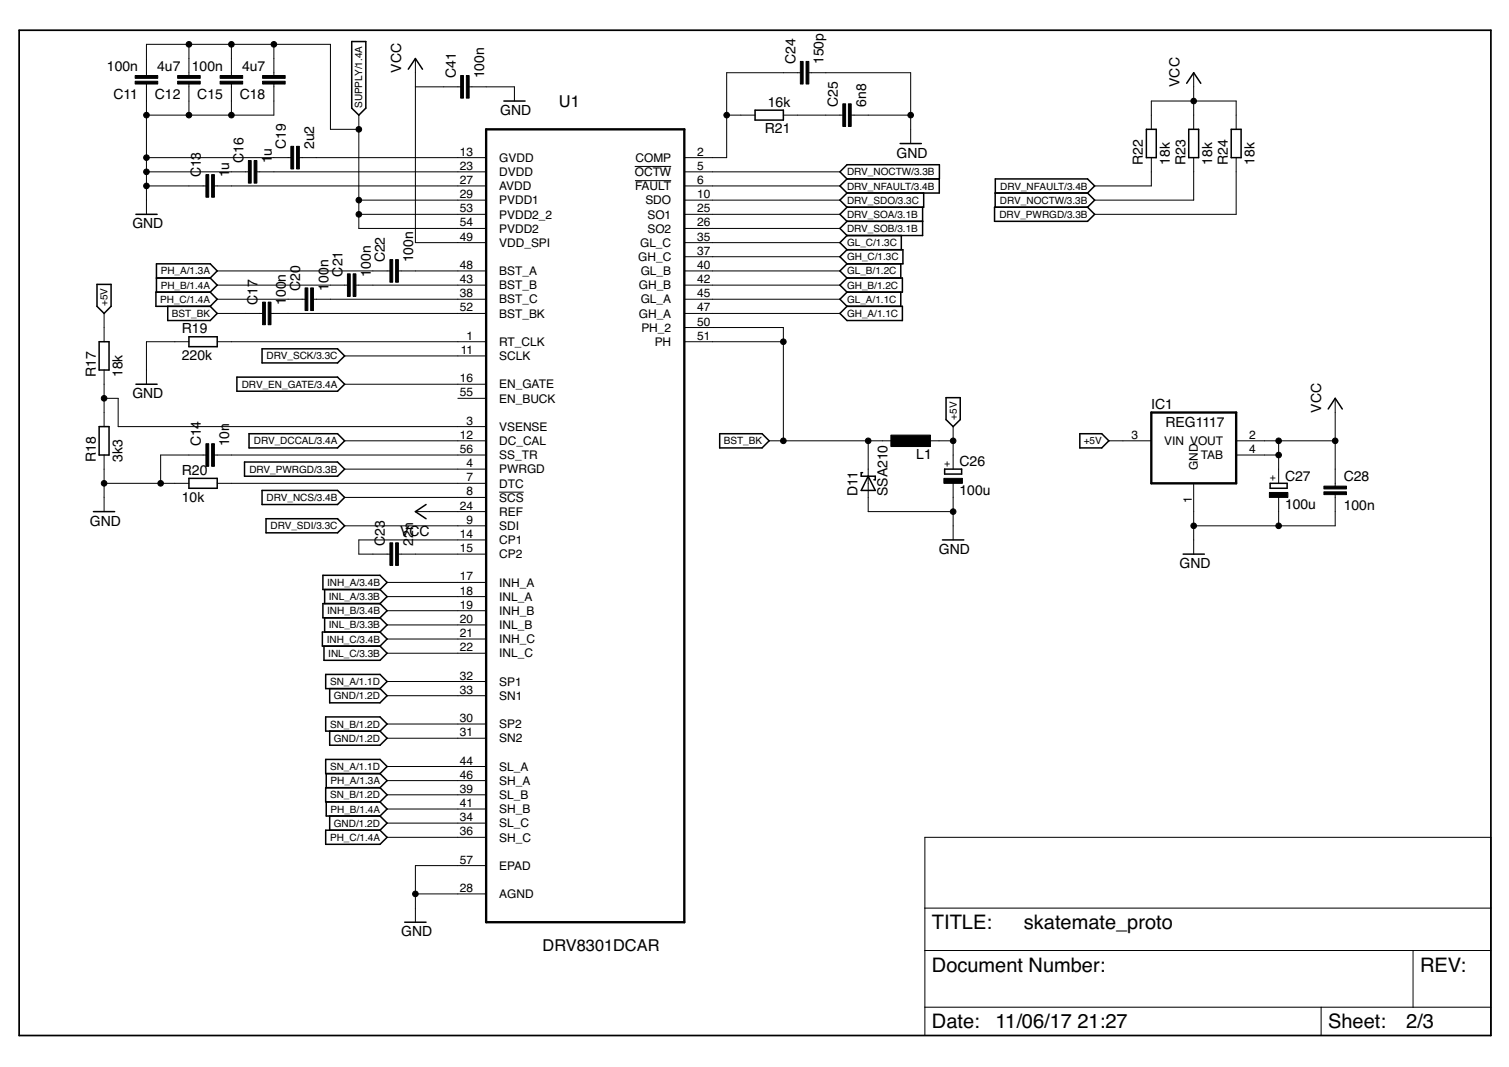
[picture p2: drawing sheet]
<svg xmlns="http://www.w3.org/2000/svg" width="297mm" height="210mm" viewBox="0 0 297 210" stroke-linecap="round" stroke-linejoin="round" font-family="sans-serif">
<g fill="none" stroke="#000" stroke-width=".2">
<path d="M28.8 14.9v-6.2h36.2v16.7h5.6M28.8 16.5v25.7M37.2 8.7v6.2M37.2 16.5v6.1M45.6 8.7v6.2M45.6 16.5v6.1M53.9 8.7v6.2M53.9 16.5v6.1h-25.1M81.8 11.5v36.2h13.9M81.8 17.1h8.9M92.4 17.1h8.9v2.8M157.5 14.3h-14.5v16.7h-8.3"/>
<path d="M159.2 14.3h20.1v13.9M235 14.3v11.1M28.8 31h28.5M28.8 33.8h20.1M28.8 36.6h11.7M42.2 36.6h53.5M50.6 33.8h45.1M58.9 31h36.8M70.6 39.4h25.1M70.6 22.6v22.3h25.1M124.9 32.7h7.2M125 35.5h7.1"/>
<path d="M134.7 33.8h30.6M134.7 36.6h30.6M134.7 39.4h30.6M143 22.6h5.6M154.2 22.6h11.7M167.6 22.6h11.7M226.6 31v5.6h-11.1M226.6 25.4v-5.5h16.7v5.5M235 31v8.4h-19.5M243.3 31v11.2h-27.8M42.8 53.3h34M42.8 56.1h25.6"/>
<path d="M42.8 58.9h17.2M61.7 58.9h34M70.1 56.1h25.6M70.6 42.2h25.1M78.4 53.3h17.3M134.7 42.2h30.6M134.7 44.9h30.6M134.7 47.7h30.6M134.7 53.3h30.6M134.7 56.1h30.6M134.7 58.9h30.6M134.7 50.5h30.6"/>
<path d="M20.5 78.4h2.8v5.5h72.4M20.5 61.7v5.5M20.5 72.8v11.1M37.2 67.2h-8.4v8.4M42.8 61.7h8.9M42.8 67.2h52.9M53.4 61.7h42.3M67.8 70h27.9M67.8 75.6h27.9M90.1 78.4h5.6M134.7 61.7h30.6M134.7 67.2h19.5"/>
<path d="M134.7 64.4h19.5v22.3M262.8 78.4v17.2M20.5 95.1h16.7M20.5 89.5v11.1M40.5 89.5h-8.9v5.6M42.2 89.5h53.5M42.8 95.1h52.9M67.8 86.7h27.9M67.8 92.3h27.9M67.8 97.9h27.9M98.3 96.8h4.8M151.4 86.7h25.1"/>
<path d="M170.9 86.7v13.9h16.7M182.1 86.7h5.5M187.6 83.9v8.4M187.6 95.1v11.1M218.3 86.7h8.3M235 95.1v13.9M243.3 86.7h19.5M243.3 89.5h8.4M251.7 86.7v8.4M251.7 97.9v5.5M262.8 97.3v6.1h-27.8M67.8 103.4h27.9"/>
<path d="M76.2 114.6h19.5M76.2 117.4h19.5M78.4 109h17.3M81.8 100.6h13.9M95.7 106.2h-25.1v2.8h6.2M76.2 120.1h19.5M76.2 122.9h19.5M76.2 125.7h19.5M76.2 128.5h19.5M76.2 134.1h19.5M76.2 136.9h19.5M76.2 142.4h19.5"/>
<path d="M76.2 145.2h19.5M76.2 150.8h19.5M76.2 153.6h19.5M76.2 156.4h19.5M76.2 159.2h19.5M76.2 161.9h19.5M76.2 164.7h19.5M81.8 175.9h13.9M95.7 170.3h-13.9v11.1M182.1 164.7h111.4v39h-111.4zM182.1 178.6h111.4M182.1 187h111.4"/>
<path d="M182.1 198.1h111.4M260.1 198.1v5.6M278.2 187v11.1"/>
</g>
<g fill="none" stroke="#000" stroke-width=".3">
<path d="M69.2 8.2h2.8v13.1l-1.4 1.3-1.4-1.3zM80.4 13.6l1.4-2.1 1.4 2.1M99.2 19.9h4.2M233.6 16.4l1.4-2.1 1.4 2.1M148.6 21.7h5.6v1.9h-5.6zM165.3 33.8l1.4-1.4h18.2v2.8h-18.2zM166.7 38l-1.4 1.4 1.4 1.4M166.7 35.2l-1.4 1.4 1.4 1.4M177.2 28.2h4.2M181.8 38v2.8h-15.1M184.9 35.2v2.8h-18.2M195.9 38h18.2"/>
<path d="M214.1 38l1.4-1.4-1.4-1.4h-18.2v5.6M214.1 38l1.4 1.4-1.4 1.4M225.7 25.4h1.9v5.6h-1.9zM234 25.4h1.9v5.6h-1.9zM242.4 25.4h1.9v5.6h-1.9zM19.1 55.9h2.8v4.4l-1.4 1.4-1.4-1.4zM26.8 42.2h4.1M30.8 54.7h10.6M41.4 54.7l1.4-1.4-1.4-1.4h-10.6v5.6M41.4 54.7l1.4 1.4-1.4 1.4M41.4 57.5h-10.7v2.8h10.7M41.4 57.5l1.4 1.4-1.4 1.4"/>
<path d="M166.7 54.7h10.9v2.8h-10.9M166.7 49.1h11v2.8h-11M166.7 43.5h14.9M166.7 40.8l-1.4 1.4 1.4 1.3M166.7 43.5l-1.4 1.4 1.4 1.4M166.7 46.3l-1.4 1.4 1.4 1.4M166.7 49.1l-1.4 1.4 1.4 1.4M166.7 51.9l-1.4 1.4 1.4 1.4M166.7 54.7l-1.4 1.4 1.4 1.4M166.7 57.5l-1.4 1.4 1.4 1.4M177.3 51.9v2.8M177.3 57.5v2.8"/>
<path d="M177.4 46.3v2.8M181.6 40.8v5.5h-14.9M195.8 40.8h18.3l1.4 1.4-1.4 1.3h-18.3zM19.5 67.2h2v5.6h-2zM26.8 75.6h4.1M33 60.3v2.8h8.4l1.4-1.4-1.4-1.4M37.2 66.3h5.6v1.9h-5.6zM46.6 74.2h19.8l1.4 1.4-1.4 1.4h-19.8zM51.6 68.6h14.8l1.4 1.4-1.4 1.4h-14.8zM165.3 61.7l1.4-1.4h10.9v2.8h-10.9zM186.2 78.2h2.8v4.3l-1.4 1.4-1.4-1.4zM19.5 83.9h2v5.6h-2z"/>
<path d="M37.2 94.1h5.6v2h-5.6zM48.1 90.9h18.3l1.4 1.4-1.4 1.4h-18.3zM49 85.3h17.4l1.4 1.4-1.4 1.4h-17.4zM51.6 96.5h14.8l1.4 1.4-1.4 1.4h-14.8zM83.9 99.3l-2.1 1.3 2.1 1.4M141.7 85.3h8.3l1.4 1.4-1.4 1.4h-8.3zM169.8 93h-.3v.7h2.8v.7h-.3M170.9 93.7l1.4 2.8h-2.8zM185.9 92.3h3.4v1h-3.4zM212.6 85.3h4.3l1.4 1.4-1.4 1.4h-4.3zM250 95.1h3.4v1h-3.4zM261.5 80.5l1.3-2.1 1.4 2.1"/>
<path d="M18.4 100.6h4.2M52.4 102h14l1.4 1.4-1.4 1.4h-14zM63.6 113.2h11.2l1.4 1.4-1.4 1.4h-11.2zM63.9 116v2.7M74.8 118.7h-11.2v2.8h11.2M74.8 116l1.4 1.4-1.4 1.3M74.8 118.7l1.4 1.4-1.4 1.4M185.5 106.2h4.2M232.9 109h4.2M63.8 127.1v2.8h11l1.4-1.4-1.4-1.4M63.9 121.5v2.8M64.1 132.7h10.7l1.4 1.4-1.4 1.4h-10.7z"/>
<path d="M64.9 135.5v2.8h9.9l1.4-1.4-1.4-1.4M74.8 121.5l1.4 1.4-1.4 1.4M74.8 124.3h-11.3v2.8h11.3M74.8 124.3l1.4 1.4-1.4 1.4M64.1 141h10.7l1.4 1.4-1.4 1.4h-10.7zM64.1 149.4h10.7l1.4 1.4-1.4 1.4h-10.7zM64.2 157.8v2.7h10.6M64.2 152.2v2.8M64.9 143.8v2.8h9.9l1.4-1.4-1.4-1.4M74.8 155h-10.7v2.8h10.7M74.8 152.2l1.4 1.4-1.4 1.4M74.8 155l1.4 1.4-1.4 1.4"/>
<path d="M74.8 157.8l1.4 1.4-1.4 1.3M64.1 163.3h10.7l1.4 1.4-1.4 1.4h-10.7zM64.9 160.5v2.8M74.8 160.5l1.4 1.4-1.4 1.4M79.7 181.4h4.2"/>
</g>
<path d="M95.7 25.4h39v156h-39zM226.6 81.2h16.7v13.9h-16.7z" fill="none" stroke="#000" stroke-width=".47"/>
<path d="M3.8 5.9h289.7v197.8h-289.7z" fill="none" stroke="#000" stroke-width=".34"/>
<g fill="#000" stroke="#000" stroke-width=".2">
<path d="M26.6 14.9h4.5v.5h-4.5zM26.6 16h4.5v.5h-4.5zM35 14.9h4.4v.5h-4.4zM35 16h4.4v.5h-4.4zM43.3 14.9h4.5v.5h-4.5zM43.3 16h4.5v.5h-4.5zM51.7 14.9h4.4v.5h-4.4zM51.7 16h4.4v.5h-4.4zM90.7 14.9h.5v4.4h-.5zM91.8 14.9h.6v4.4h-.6zM157.5 12.1h.6v4.4h-.6zM158.7 12.1h.5v4.4h-.5z"/>
<path d="M40.5 34.4h.6v4.4h-.6zM41.7 34.4h.5v4.4h-.5zM48.9 31.6h.5v4.4h-.5zM50 31.6h.6v4.4h-.6zM57.3 28.8h.5v4.4h-.5zM58.4 28.8h.5v4.4h-.5zM165.9 20.4h.6v4.5h-.6zM167 20.4h.6v4.5h-.6zM51.7 59.4h.5v4.5h-.5zM52.8 59.4h.5v4.5h-.5zM60 56.6h.6v4.5h-.6zM61.2 56.6h.5v4.5h-.5z"/>
<path d="M68.4 53.9h.5v4.4h-.5zM69.5 53.9h.6v4.4h-.6zM76.8 51.1h.5v4.4h-.5zM77.9 51.1h.5v4.4h-.5zM40.5 87.3h.6v4.4h-.6zM41.7 87.3h.5v4.4h-.5zM175.4 85.6h7.8v2.2h-7.8zM185.8 94.1h3.6v1h-3.6zM249.9 96.9h3.6v1h-3.6zM260.6 96.8h4.4v.5h-4.4zM260.6 95.6h4.4v.6h-4.4zM76.8 106.8h.5v4.4h-.5z"/>
<path d="M77.9 106.8h.5v4.4h-.5z"/>
</g>
<g fill="#000" stroke="#000" stroke-width=".2">
<circle cx="37.2" cy="8.7" r=".55"/>
<circle cx="45.6" cy="8.7" r=".55"/>
<circle cx="53.9" cy="8.7" r=".55"/>
<circle cx="235" cy="19.9" r=".55"/>
<circle cx="28.8" cy="36.6" r=".55"/>
<circle cx="28.8" cy="33.8" r=".55"/>
<circle cx="28.8" cy="31" r=".55"/>
<circle cx="28.8" cy="22.6" r=".55"/>
<circle cx="37.2" cy="22.6" r=".55"/>
<circle cx="45.6" cy="22.6" r=".55"/>
<circle cx="70.6" cy="39.4" r=".55"/>
<circle cx="70.6" cy="25.4" r=".55"/>
<circle cx="143" cy="22.6" r=".55"/>
<circle cx="179.3" cy="22.6" r=".55"/>
<circle cx="70.6" cy="42.2" r=".55"/>
<circle cx="20.5" cy="78.4" r=".55"/>
<circle cx="154.2" cy="67.2" r=".55"/>
<circle cx="20.5" cy="95.1" r=".55"/>
<circle cx="31.6" cy="95.1" r=".55"/>
<circle cx="154.2" cy="86.7" r=".55"/>
<circle cx="170.9" cy="86.7" r=".55"/>
<circle cx="187.6" cy="86.7" r=".55"/>
<circle cx="251.7" cy="86.7" r=".55"/>
<circle cx="251.7" cy="89.5" r=".55"/>
<circle cx="262.8" cy="86.7" r=".55"/>
<circle cx="187.6" cy="100.6" r=".55"/>
<circle cx="235" cy="103.4" r=".55"/>
<circle cx="251.7" cy="103.4" r=".55"/>
<circle cx="81.8" cy="175.9" r=".55"/>
</g>
<g font-size="3.9">
<text x="183.4" y="182.8">TITLE:</text>
<text x="201.6" y="182.8">skatemate_proto</text>
<text x="183.4" y="191.2">Document Number:</text>
<text x="279.6" y="191.2">REV:</text>
<text x="183.4" y="202.3">Date:</text>
<text x="196" y="202.3">11/06/17</text>
<text x="212.1" y="202.3">21:27</text>
<text x="261.4" y="202.3">Sheet:</text>
<text x="276.8" y="202.3">2/3</text>
</g>
<g font-size="3.2">
<text x="110" y="21">U1</text>
<text x="106.8" y="187">DRV8301DCAR</text>
</g>
<g font-size="2.8">
<text x="21.1" y="13.9">100n</text>
<text x="30.9" y="13.9">4u7</text>
<text x="37.8" y="13.9">100n</text>
<text x="47.6" y="13.9">4u7</text>
<text x="79" y="14.3" transform="rotate(-90 79 14.3)">VCC</text>
<text x="89.7" y="15.4" transform="rotate(-90 89.7 15.4)">C41</text>
<text x="95.3" y="15.4" transform="rotate(-90 95.3 15.4)">100n</text>
<text x="156.6" y="12.6" transform="rotate(-90 156.6 12.6)">C24</text>
<text x="162.1" y="12.6" transform="rotate(-90 162.1 12.6)">150p</text>
<text x="232.2" y="17.1" transform="rotate(-90 232.2 17.1)">VCC</text>
<text x="22.3" y="19.5">C11</text>
<text x="30.5" y="19.5">C12</text>
<text x="38.8" y="19.5">C15</text>
<text x="47.2" y="19.5">C18</text>
<text x="98.5" y="22.7">GND</text>
<text x="151.1" y="21">16k</text>
<text x="164.9" y="21" transform="rotate(-90 164.9 21)">C25</text>
<text x="170.5" y="21" transform="rotate(-90 170.5 21)">6n8</text>
<text x="56.3" y="29.3" transform="rotate(-90 56.3 29.3)">C19</text>
<text x="61.8" y="29.3" transform="rotate(-90 61.8 29.3)">2u2</text>
<text x="150.5" y="26.2">R21</text>
<text x="39.6" y="34.9" transform="rotate(-90 39.6 34.9)">C13</text>
<text x="45.1" y="34.9" transform="rotate(-90 45.1 34.9)">1</text>
<text x="45.1" y="33.4" transform="rotate(-90 45.1 33.4)">u</text>
<text x="47.9" y="32.1" transform="rotate(-90 47.9 32.1)">C16</text>
<text x="53.5" y="32.1" transform="rotate(-90 53.5 32.1)">1</text>
<text x="53.5" y="30.6" transform="rotate(-90 53.5 30.6)">u</text>
<text x="176.5" y="31">GND</text>
<text x="225" y="32.4" transform="rotate(-90 225 32.4)">R22</text>
<text x="230.2" y="32.4" transform="rotate(-90 230.2 32.4)">18k</text>
<text x="233.3" y="32.4" transform="rotate(-90 233.3 32.4)">R23</text>
<text x="238.6" y="32.4" transform="rotate(-90 238.6 32.4)">18k</text>
<text x="241.7" y="32.4" transform="rotate(-90 241.7 32.4)">R24</text>
<text x="247" y="32.4" transform="rotate(-90 247 32.4)">18k</text>
<text x="26.1" y="44.9">GND</text>
<text x="64.6" y="52.6" transform="rotate(-90 64.6 52.6)">n</text>
<text x="73" y="52.9" transform="rotate(-90 73 52.9)">00n</text>
<text x="75.8" y="51.6" transform="rotate(-90 75.8 51.6)">C22</text>
<text x="81.3" y="51.6" transform="rotate(-90 81.3 51.6)">100n</text>
<text x="50.7" y="60" transform="rotate(-90 50.7 60)">C17</text>
<text x="56.3" y="60" transform="rotate(-90 56.3 60)">1</text>
<text x="56.3" y="58.5" transform="rotate(-90 56.3 58.5)">00</text>
<text x="56.3" y="55.4" transform="rotate(-90 56.3 55.4)">n</text>
<text x="59.1" y="57.2" transform="rotate(-90 59.1 57.2)">C20</text>
<text x="64.6" y="57.2" transform="rotate(-90 64.6 57.2)">1</text>
<text x="64.6" y="55.7" transform="rotate(-90 64.6 55.7)">00</text>
<text x="67.4" y="54.4" transform="rotate(-90 67.4 54.4)">C21</text>
<text x="73" y="54.4" transform="rotate(-90 73 54.4)">1</text>
<text x="35.8" y="65.6">R19</text>
<text x="35.8" y="70.8">220k</text>
<text x="18.8" y="74.2" transform="rotate(-90 18.8 74.2)">R17</text>
<text x="24.1" y="74.2" transform="rotate(-90 24.1 74.2)">18k</text>
<text x="26.1" y="78.4">GND</text>
<text x="226.6" y="80.5">IC1</text>
<text x="229.4" y="83.9">REG1117</text>
<text x="260.1" y="81.2" transform="rotate(-90 260.1 81.2)">VCC</text>
<text x="39.6" y="87.8" transform="rotate(-90 39.6 87.8)">C14</text>
<text x="45.1" y="87.8" transform="rotate(-90 45.1 87.8)">10n</text>
<text x="18.8" y="90.9" transform="rotate(-90 18.8 90.9)">R18</text>
<text x="24.1" y="90.9" transform="rotate(-90 24.1 90.9)">3k3</text>
<text x="35.8" y="93.4">R20</text>
<text x="180.4" y="90.3">L1</text>
<text x="188.9" y="91.8">C26</text>
<text x="252.9" y="94.5">C27</text>
<text x="264.5" y="94.7">C28</text>
<text x="35.8" y="98.7">10k</text>
<text x="168.8" y="97.6" transform="rotate(-90 168.8 97.6)">D11</text>
<text x="174.7" y="97.6" transform="rotate(-90 174.7 97.6)">SSA210</text>
<text x="188.9" y="97.3">100u</text>
<text x="252.9" y="100.1">100u</text>
<text x="264.5" y="100.2">100n</text>
<text x="17.7" y="103.4">GND</text>
<text x="75.8" y="107.3" transform="rotate(-90 75.8 107.3)">C23</text>
<text x="78.8" y="105.4">VCC</text>
<text x="81.3" y="107.3" transform="rotate(-90 81.3 107.3)">2</text>
<text x="81.3" y="105.8" transform="rotate(-90 81.3 105.8)">2n</text>
<text x="184.8" y="109">GND</text>
<text x="232.2" y="111.8">GND</text>
<text x="79" y="184.2">GND</text>
</g>
<g font-size="2.3">
<text x="90.5" y="30.6">13</text>
<text x="90.5" y="33.4">23</text>
<text x="98.3" y="31.8">GVDD</text>
<text x="98.3" y="34.6">DVDD</text>
<text x="125" y="34.6">OCTW</text>
<text x="125.1" y="31.9">COMP</text>
<text x="137.3" y="30.6">2</text>
<text x="137.3" y="33.4">5</text>
<text x="90.5" y="36.2">27</text>
<text x="90.5" y="39">29</text>
<text x="90.5" y="41.8">53</text>
<text x="98.3" y="37.4">AVDD</text>
<text x="98.3" y="40.2">PVDD1</text>
<text x="125" y="37.4">FAULT</text>
<text x="127" y="40.2">SDO</text>
<text x="137.3" y="36.2">6</text>
<text x="137.3" y="39">10</text>
<text x="137.3" y="41.8">25</text>
<text x="90.5" y="44.6">54</text>
<text x="90.5" y="47.3">49</text>
<text x="98.3" y="43">PVDD2_2</text>
<text x="98.3" y="45.8">PVDD2</text>
<text x="127.4" y="43">SO1</text>
<text x="127.4" y="45.8">SO2</text>
<text x="137.3" y="44.6">26</text>
<text x="137.3" y="47.3">35</text>
<text x="90.5" y="52.9">48</text>
<text x="98.3" y="48.6">VDD_SPI</text>
<text x="125.6" y="51.3">GH_C</text>
<text x="126" y="48.6">GL_C</text>
<text x="137.3" y="50.1">37</text>
<text x="137.3" y="52.9">40</text>
<text x="90.5" y="55.7">43</text>
<text x="90.5" y="58.5">38</text>
<text x="98.3" y="54.1">BST_A</text>
<text x="98.3" y="56.9">BST_B</text>
<text x="98.3" y="59.7">BST_C</text>
<text x="125.7" y="56.9">GH_B</text>
<text x="126.1" y="54.1">GL_B</text>
<text x="126.1" y="59.7">GL_A</text>
<text x="137.3" y="55.7">42</text>
<text x="137.3" y="58.5">45</text>
<text x="90.5" y="61.3">52</text>
<text x="98.3" y="62.5">BST_BK</text>
<text x="125.7" y="62.5">GH_A</text>
<text x="126.2" y="65.3">PH_2</text>
<text x="137.3" y="61.3">47</text>
<text x="137.3" y="64">50</text>
<text x="90.7" y="69.6">11</text>
<text x="91.8" y="66.8">1</text>
<text x="98.3" y="68.1">RT_CLK</text>
<text x="98.3" y="70.8">SCLK</text>
<text x="128.9" y="68.1">PH</text>
<text x="137.3" y="66.8">51</text>
<text x="90.5" y="75.2">16</text>
<text x="90.5" y="78">55</text>
<text x="98.3" y="76.4">EN_GATE</text>
<text x="91.8" y="83.5">3</text>
<text x="98.3" y="79.2">EN_BUCK</text>
<text x="90.5" y="86.3">12</text>
<text x="90.5" y="89.1">56</text>
<text x="98.3" y="84.8">VSENSE</text>
<text x="98.3" y="87.6">DC_CAL</text>
<text x="222.7" y="86.3">3</text>
<text x="229.2" y="87.6">VIN VOUT</text>
<text x="245.9" y="86.3">2</text>
<text x="245.9" y="89.1">4</text>
<text x="91.8" y="91.9">4</text>
<text x="91.8" y="94.7">7</text>
<text x="98.3" y="90.3">SS_TR</text>
<text x="98.3" y="93.1">PWRGD</text>
<text x="98.3" y="95.9">DTC</text>
<text x="235.8" y="92.5" transform="rotate(-90 235.8 92.5)">GND</text>
<text x="236.4" y="90.3">TAB</text>
<text x="90.5" y="100.3">24</text>
<text x="91.8" y="97.5">8</text>
<text x="98.3" y="98.7">SCS</text>
<text x="98.3" y="101.5">REF</text>
<text x="234.6" y="99" transform="rotate(-90 234.6 99)">1</text>
<text x="90.5" y="105.8">14</text>
<text x="91.8" y="103">9</text>
<text x="98.3" y="104.3">SDI</text>
<text x="98.3" y="107.1">CP1</text>
<text x="90.5" y="108.6">15</text>
<text x="98.3" y="109.8">CP2</text>
<text x="90.5" y="114.2">17</text>
<text x="90.5" y="117">18</text>
<text x="90.5" y="119.8">19</text>
<text x="98.3" y="115.4">INH_A</text>
<text x="98.3" y="118.2">INL_A</text>
<text x="90.5" y="122.5">20</text>
<text x="90.5" y="125.3">21</text>
<text x="98.3" y="121">INH_B</text>
<text x="98.3" y="123.8">INL_B</text>
<text x="90.5" y="128.1">22</text>
<text x="98.3" y="126.6">INH_C</text>
<text x="98.3" y="129.3">INL_C</text>
<text x="90.5" y="133.7">32</text>
<text x="90.5" y="136.5">33</text>
<text x="98.3" y="134.9">SP1</text>
<text x="98.3" y="137.7">SN1</text>
<text x="90.5" y="142">30</text>
<text x="98.3" y="143.3">SP2</text>
<text x="90.5" y="144.8">31</text>
<text x="98.3" y="146.1">SN2</text>
<text x="90.5" y="150.4">44</text>
<text x="90.5" y="153.2">46</text>
<text x="90.5" y="156">39</text>
<text x="98.3" y="151.6">SL_A</text>
<text x="98.3" y="154.4">SH_A</text>
<text x="90.5" y="158.8">41</text>
<text x="90.5" y="161.5">34</text>
<text x="98.3" y="157.2">SL_B</text>
<text x="98.3" y="160">SH_B</text>
<text x="90.5" y="164.3">36</text>
<text x="98.3" y="162.8">SL_C</text>
<text x="98.3" y="165.5">SH_C</text>
<text x="90.5" y="169.9">57</text>
<text x="98.3" y="171.1">EPAD</text>
<text x="90.5" y="175.5">28</text>
<text x="98.3" y="176.7">AGND</text>
</g>
<g font-size="2">
<text x="71.3" y="21.3" transform="rotate(-90 71.3 21.3)">SUPPLY/1.4A</text>
<text x="166.7" y="34.5">DRV_NOCTW/3.3B</text>
<text x="166.7" y="40.1">DRV_SDO/3.3C</text>
<text x="166.7" y="37.3">DRV_NFAULT/3.4B</text>
<text x="196.8" y="40.1">DRV_NOCTW/3.3B</text>
<text x="196.9" y="37.3">DRV_NFAULT/3.4B</text>
<text x="166.7" y="42.9">DRV_SOA/3.1B</text>
<text x="166.7" y="45.6">DRV_SOB/3.1B</text>
<text x="196.7" y="42.9">DRV_PWRGD/3.3B</text>
<text x="31.6" y="54">PH_A/1.3A</text>
<text x="166.7" y="48.4">GL_C/1.3C</text>
<text x="166.7" y="51.2">GH_C/1.3C</text>
<text x="166.7" y="54">GL_B/1.2C</text>
<text x="31.5" y="59.6">PH_C/1.4A</text>
<text x="31.6" y="56.8">PH_B/1.4A</text>
<text x="166.7" y="56.8">GH_B/1.2C</text>
<text x="166.7" y="59.6">GL_A/1.1C</text>
<text x="21.2" y="60.3" transform="rotate(-90 21.2 60.3)">+5V</text>
<text x="33.8" y="62.4">BST_BK</text>
<text x="166.7" y="62.3">GH_A/1.1C</text>
<text x="52.5" y="70.7">DRV_SCK/3.3C</text>
<text x="47.6" y="76.3">DRV_EN_GATE/3.4A</text>
<text x="188.3" y="82.5" transform="rotate(-90 188.3 82.5)">+5V</text>
<text x="50" y="87.4">DRV_DCCAL/3.4A</text>
<text x="142.5" y="87.4">BST_BK</text>
<text x="213.3" y="87.4">+5V</text>
<text x="49.1" y="93">DRV_PWRGD/3.3B</text>
<text x="187" y="91.8" transform="rotate(-90 187 91.8)">+</text>
<text x="251.1" y="94.6" transform="rotate(-90 251.1 94.6)">+</text>
<text x="52.5" y="98.6">DRV_NCS/3.4B</text>
<text x="53.2" y="104.1">DRV_SDI/3.3C</text>
<text x="64.4" y="115.3">INH_A/3.4B</text>
<text x="64.7" y="118.1">INL_A/3.3B</text>
<text x="64.4" y="120.8">INH_B/3.4B</text>
<text x="64.7" y="123.6">INL_B/3.3B</text>
<text x="64.3" y="126.4">INH_C/3.4B</text>
<text x="64.6" y="129.2">INL_C/3.3B</text>
<text x="65" y="134.8">SN_A/1.1D</text>
<text x="65.7" y="137.6">GND/1.2D</text>
<text x="65" y="143.1">SN_B/1.2D</text>
<text x="65.7" y="145.9">GND/1.2D</text>
<text x="65" y="151.5">SN_A/1.1D</text>
<text x="65.1" y="154.3">PH_A/1.3A</text>
<text x="65" y="157.1">SN_B/1.2D</text>
<text x="65.1" y="159.8">PH_B/1.4A</text>
<text x="65" y="165.4">PH_C/1.4A</text>
<text x="65.7" y="162.6">GND/1.2D</text>
</g>
</svg>
